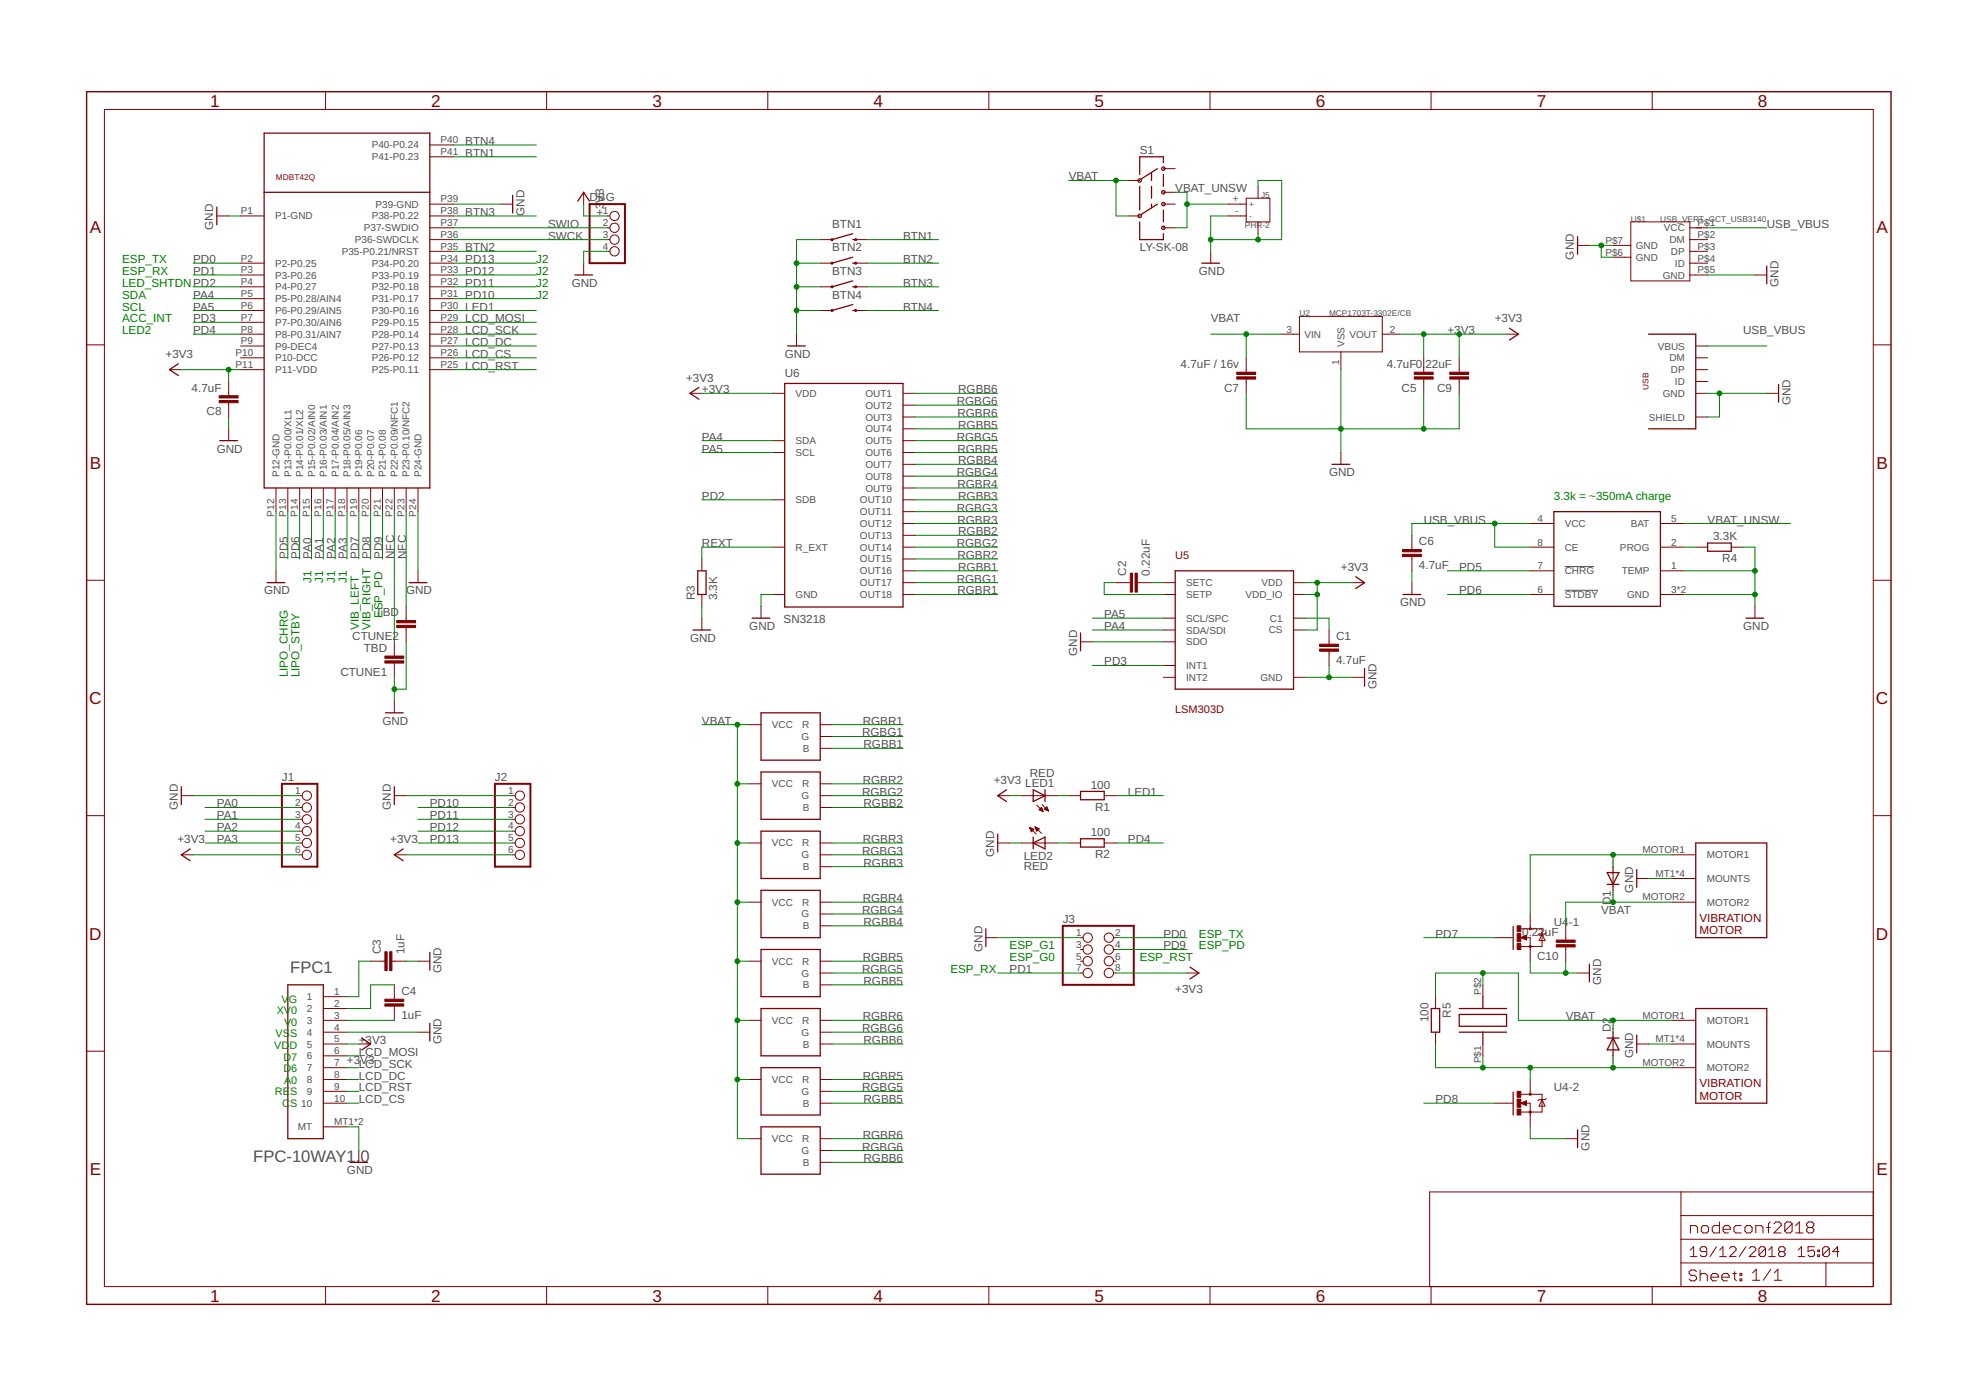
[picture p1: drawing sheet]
<svg xmlns="http://www.w3.org/2000/svg" width="297mm" height="210mm" viewBox="0 0 297 210" stroke-linecap="round" stroke-linejoin="round" font-family="sans-serif">
<path d="M235.1 85.1h4.4M235.1 88.7h5" fill="none" stroke="#505050" stroke-width=".15"/>
<g fill="none" stroke="#800000" stroke-width=".15">
<path d="M15.7 16.4h265.8v176.9h-265.8zM48.9 13.8v2.6M82.1 13.8v2.6M115.4 13.8v2.6M148.6 13.8v2.6M181.8 13.8v2.6M215 13.8v2.6M248.2 13.8v2.6M32.6 32.4h1.8M36.1 32.4h3.6M36.1 39.5h3.6M64.6 32.4h3.5"/>
<path d="M64.6 39.5h3.5M64.6 37.8h3.5M64.6 36h3.5M64.6 34.2h3.5M64.6 30.7h3.5M64.6 21.8h3.5M64.6 23.6h3.5M75.2 30.7h1.8M87.7 28.9v1.8M87.7 39.5v1.8M91.2 32.4h.4M91.2 37.8h.4"/>
<path d="M91.2 36h.4M91.2 34.2h.4M123.2 39.5h1.8M123.2 36h1.8M128.6 39.5h1.7M128.6 36h1.7M169.5 32.4h1.7M169.5 27.1h1.7M174.8 34.2h1.8M174.8 30.7h1.8M174.8 25.3h1.8M174.8 28.9h1.8"/>
<path d="M181.9 37.8v1.7M184.6 32.4h2.6M184.6 30.7h2.6M187.2 29.8h3.6v3.5h-3.6zM189 28v1.8M189 33.3v1.8M237 36.9h1.8M242.4 38.7h2.6M242.4 36.9h2.6M245 33.3h8.9v8.9h-8.9zM253.9 39.5h2.7M253.9 37.8h2.7"/>
<path d="M253.9 36h2.7M253.9 34.2h2.7M13 51.8h2.7M25.5 55.5h1.7M34.4 57.3v2.2M36.1 52h3.6M36.1 53.8h3.6M36.1 55.5h3.6M36.1 50.2h3.6M36.1 41.3h3.6M36.1 43.1h3.6M36.1 44.9h3.6"/>
<path d="M36.1 46.7h3.6M36.1 48.4h3.6M64.6 52h3.5M64.6 53.8h3.5M64.6 55.5h3.5M64.6 50.2h3.5M64.6 41.3h3.5M64.6 43.1h3.5M64.6 44.9h3.5M64.6 46.7h3.5M64.6 48.4h3.5M103.7 59.1h1.8"/>
<path d="M116.1 59.1h1.8M119.7 50.2v1.8M123.2 43.1h1.8M123.2 46.7h1.8M128.6 43.1h1.7M128.6 46.7h1.7M135.7 59.1h1.8M187.2 53.8v2.1M187.2 57v2.1M192.6 50.2h2.6M195.2 47.5h12.5v5.4h-12.5zM201.5 52.9v2.6"/>
<path d="M207.7 50.2h2.7M213.9 53.8v2.1M213.9 57v2.1M219.2 53.8v2.1M219.2 57v2.1M226.4 50.2h1.7M253.9 41.3h2.7M254.8 59.1h1.8M254.8 52h1.8M254.8 53.8h1.8M254.8 55.5h1.8M254.8 57.3h1.8"/>
<path d="M263.7 41.3h1.8M265.5 59.1h1.7M281.5 51.8h2.6M34.4 60.5v2.2M34.4 64.4v1.8M41.5 73.3v3.6M43.2 73.3v3.6M45 73.3v3.6M46.8 73.3v3.6M48.6 73.3v3.6M50.4 73.3v3.6M52.1 73.3v3.6"/>
<path d="M53.9 73.3v3.6M55.7 73.3v3.6M57.5 73.3v3.6M59.2 73.3v3.6M61 73.3v3.6M62.8 73.3v3.6M116.1 66.2h1.8M116.1 68h1.8M116.1 75.1h1.8M135.7 60.9h1.8M135.7 62.7h1.8M135.7 64.4h1.8"/>
<path d="M135.7 66.2h1.8M135.7 68h1.8M135.7 69.8h1.8M135.7 71.5h1.8M135.7 73.3h1.8M135.7 75.1h1.8M135.7 76.9h1.8M135.7 78.7h1.8M201.5 68v1.8M229.9 78.7h3.6M249.5 78.7h3.5M254.8 62.7h1.8"/>
<path d="M13 87.2h2.7M41.5 85.8v1.7M59.2 96.4v2.2M59.2 99.6v2.2M61 91.1v2.1M61 94.3v2.1M62.8 85.8v1.7M105.5 84v1.8M105.5 89.3v1.8M105.5 92.9v1.8M114.3 91.1v1.8M116.1 82.2h1.8"/>
<path d="M116.1 89.3h1.8M135.7 80.4h1.8M135.7 82.2h1.8M135.7 84h1.8M135.7 85.8h1.8M135.7 87.5h1.8M135.7 89.3h1.8M162.3 96.4h1.8M167.7 87.5h2.1M170.9 87.5h2.1M174.8 87.5h1.8M174.8 89.3h1.8"/>
<path d="M174.8 92.9h1.8M174.8 94.7h1.8M174.8 96.4h1.8M174.8 100h1.8M194.4 87.5h1.7M194.4 89.3h1.7M194.4 92.9h1.7M194.4 94.7h1.7M199.7 94.7v2.1M199.7 97.9v2.1M203.2 87.5h1.8M212.1 80.4v2.2"/>
<path d="M212.1 83.6v2.2M212.1 87.5v1.8M229.9 82.2h3.6M229.9 85.8h3.6M229.9 89.3h3.6M249.5 82.2h3.5M249.5 85.8h3.5M249.5 89.3h3.5M254.8 82.2h1.8M260.1 82.2h1.8M263.7 91.1v1.8M281.5 87.2h2.6"/>
<path d="M27.2 119.5h1.8M45 119.5h.4M59.2 119.5h1.8M59.2 105.3v1.8M77 119.5h.4M112.6 108.9h1.7M112.6 117.8h1.7M123.2 108.9h1.8M123.2 110.7h1.8M123.2 112.4h1.8M123.2 117.8h1.8M123.2 119.5h1.8"/>
<path d="M149.9 119.5h1.8M153.5 119.5h5.3M160.6 119.5h1.7M165.9 119.5h1.8M174.8 101.8h1.8M194.4 101.8h1.7M203.2 101.8h1.8M13 122.6h2.7M27.2 128.4h1.8M45 121.3h.4M45 126.7h.4M45 128.4h.4"/>
<path d="M45 124.9h.4M45 123.1h.4M59.2 128.4h1.8M77 121.3h.4M77 126.7h.4M77 128.4h.4M77 124.9h.4M77 123.1h.4M112.6 126.7h1.7M112.6 135.6h1.7M123.2 121.3h1.8M123.2 126.7h1.8"/>
<path d="M123.2 128.4h1.8M123.2 130.2h1.8M123.2 135.6h1.8M123.2 137.3h1.8M123.2 139.1h1.8M149.9 126.7h1.8M153.5 126.7h5.3M154.7 124.3l1 1M154.7 124.4h.1M154.7 124.3l.6 .3-.3 .4M154.7 124.3l.3 .7M154.7 124.4h.2"/>
<path d="M154.8 124.5h.3M154.8 124.6h.5M154.8 124.7h.5M154.9 124.7h.3M154.9 124.8h.2M154.9 124.9h.1M155 125h.1M155.5 124.2l1 1M155.5 124.2l.6 .3M155.5 124.2l.3 .7 .3-.4M155.5 124.3h.1M155.6 124.4h.2"/>
<path d="M155.6 124.4h.3M155.6 124.5h.5M155.6 124.6h.5M155.7 124.7h.3M155.7 124.7h.2M155.7 124.8h.1M155.8 121l.9 .9M156.1 121.7l.6 .2M156.1 121.7l.4-.4 .2 .6M156.1 121.7h.5M156.2 121.6h.4M156.3 121.8h.4"/>
<path d="M156.3 121.5h.3M156.4 121.4h.1M156.5 121.8h.2M156.6 120.9l.9 1M156.6 121.9h.1M156.9 121.6h.5M156.9 121.6l.6 .3M156.9 121.6l.4-.4 .2 .7M157 121.5h.4M157.1 121.4h.3M157.1 121.7h.4M157.1 121.4h.2"/>
<path d="M157.2 121.3h.1M157.3 121.8h.2M157.5 121.8h.1M160.6 126.7h1.7M165.9 126.7h1.8M228.5 139.6h3.2v2.6h-3.2M229.9 137.3v2.3M235.2 139.1v2.1M242.4 130.2v3.6M245.9 132h1.8M251.2 128.4h3.6M251.2 135.6h3.6"/>
<path d="M251.2 132h3.6M281.5 122.6h2.6M13 157.9h2.7M48.6 153.3h3.5M48.6 155.1h3.5M48.6 156.9h3.5M48.6 149.8h3.5M48.6 151.5h3.5M48.6 158.6h3.5M53.9 156.9h1.8M55.7 144.4h2.1M58.9 144.4h2.1"/>
<path d="M59.2 148v2.1M59.2 151.2v2.1M62.8 144.4h1.8M62.8 155.1h1.8M112.6 144.4h1.7M112.6 153.3h1.7M123.2 144.4h1.8M123.2 146.2h1.8M123.2 148h1.8M123.2 153.3h1.8M123.2 155.1h1.8M123.2 156.9h1.8"/>
<path d="M148.1 140.9h1.8M162.3 144.4h.5M162.3 146.2h.5M162.3 140.9h.5M162.3 142.7h.5M167.3 144.4h.4M167.3 146.2h.4M167.3 140.9h.4M167.3 142.7h.4M178.4 146.2h1.7M215.7 149.8v1.7M215.7 155.1v1.8"/>
<path d="M222.8 148v1.8M222.8 156.9v1.7M224.6 140.9h2.6M228.5 140.9l.9-.4v.7zM229.3 140.9h.6v3.5M231.7 140.3l.4 1h-.9zM232.3 140.2l-.2 .1h-.9l-.1 .2M235.2 142.3v2.1M237 146.2h1.8M242.4 155.1v3.5M245.9 156.9h1.8M251.2 153.3h3.6"/>
<path d="M251.2 156.9h3.6M281.5 157.9h2.6M48.6 160.4h3.5M48.6 162.2h3.5M48.6 164h3.5M48.6 165.8h3.5M48.6 169.3h3.5M53.9 172.9v1.7M112.6 162.2h1.7M112.6 171.1h1.7M123.2 162.2h1.8M123.2 164h1.8"/>
<path d="M123.2 165.8h1.8M123.2 171.1h1.8M123.2 172.9h1.8M123.2 174.6h1.8M224.6 165.8h2.6M228.5 165.8l.9-.4v.7zM228.5 164.4h3.2v2.7h-3.2M229.3 165.8h.6v3.5M229.9 162.2v2.2M231.7 165.2l.4 1h-.9zM232.3 165.1l-.2 .1h-.9l-.1 .2M235.2 171.1h1.8"/>
<path d="M251.2 160.4h3.6M252.6 179.1v14.2M281.5 179.1h-66.7v14.2M48.9 193.3v2.7M82.1 193.3v2.7M115.4 193.3v2.7M148.6 193.3v2.7M181.8 193.3v2.7M215 193.3v2.7M248.2 193.3v2.7M252.6 189.8h28.9M252.6 186.2h28.9"/>
<path d="M252.6 182.6h28.9M254 187.8l.5-.5v1.5M254 188.8h1M254 185.3v-1.2h.8l.3 .3v.9M254.9 191.1l-.3-.3h-.5l-.3 .3v.2l.3 .3h.5l.3 .3v.3l-.3 .2h-.5l-.3-.2M255.4 190.8v1.6M255.4 191.6l.3-.3h.5l.3 .3v.8M255.9 184.1h.5l.3 .3v.6l-.3 .3h-.5l-.3-.3v-.6zM256.4 188.1h-.7l-.3-.3v-.2l.3-.3h.5l.2 .3v1l-.2 .2h-.5l-.3-.2M257.1 191.9h1.1v-.3l-.3-.3h-.6l-.2 .3v.6l.2 .2h.6M257.9 187.3l-1 1.5M258.3 183.6v1.7h-.8l-.2-.3v-.6l.2-.3h.8"/>
<path d="M258.4 187.8l.5-.5v1.5M258.4 188.8h1M258.7 191.9h1.1v-.3l-.3-.3h-.5l-.3 .3v.6l.3 .2h.5M258.9 184.7h1.1v-.3l-.3-.3h-.5l-.3 .3v.6l.3 .3h.5M259.9 187.6l.2-.3h.5l.2 .3v.2l-.9 1h.9M260.3 191.3h.6M260.6 191.1v1.1l.3 .2M261.4 191.3h.3v.3h-.3zM261.4 192.2h.3v.2h-.3zM261.6 184.1h-.8l-.3 .3v.6l.3 .3h.8M262.3 187.3l-1 1.5M262.4 184.1h.6l.2 .3v.6l-.2 .3h-.6l-.2-.3v-.6z"/>
<path d="M262.8 187.6l.3-.3h.4l.3 .3v.2l-1 1h1M263.3 191.3l.6-.6v1.7M263.3 192.4h1.1M263.8 185.3v-1.2h.8l.3 .3v.9M265.3 187.6v1l-.3 .2h-.5l-.2-.2M265.3 187.6l-.3-.3h-.5l-.2 .3v1M265.3 187.6l-1 1M265.4 184.4h.6M265.7 188.8h1M265.7 187.8l.5-.5v1.5M266 183.6l-.3 .3v1.4M266 190.7l-1.1 1.7"/>
<path d="M266.5 183.9l.3-.3h.5l.3 .3v.2l-1.1 1.2h1.1M266.6 192.4h1.1M266.6 191.3l.5-.6v1.7M267.5 188.1l-.3 .2v.3l.3 .2h.5l.2-.2v-.3l-.2-.2M267.5 188.1l-.3-.3v-.2l.3-.3h.5l.2 .3v.2l-.2 .3M267.5 188.1h.5M269.3 183.9v1.1l-.3 .3h-.6l-.2-.3M269.3 183.9l-.3-.3h-.6l-.2 .3v1.1M269.3 183.9l-1.1 1.1M269.8 185.3h1.1M269.8 184.1l.5-.5v1.7M270.2 188.8h1"/>
<path d="M270.2 187.8l.5-.5v1.5M271.7 184.4l-.3 .3v.3l.3 .3h.5l.3-.3v-.3l-.3-.3M271.7 184.4h.5M271.7 184.4l-.3-.3v-.2l.3-.3h.5l.3 .3v.2l-.3 .3M272.6 187.3h-.9v.8l.4-.3h.3l.2 .3v.5l-.2 .2h-.5l-.2-.2M273.1 188.6h.3v.2h-.3zM273.1 187.8h.3v.3h-.3zM274.3 189.8v3.5M274.8 187.6l-.2-.3h-.5l-.2 .3v1M274.8 187.6v1l-.2 .2h-.5l-.2-.2M274.8 187.6l-.9 1M276.3 188.1h-1l.8-.8v1.5"/>
<circle cx="92.3" cy="32.4" r=".7"/>
<circle cx="92.3" cy="34.2" r=".7"/>
<circle cx="92.3" cy="36" r=".7"/>
<circle cx="92.3" cy="37.8" r=".7"/>
<circle cx="46.1" cy="119.5" r=".7"/>
<circle cx="78.1" cy="119.5" r=".7"/>
<circle cx="46.1" cy="128.4" r=".7"/>
<circle cx="46.1" cy="124.9" r=".7"/>
<circle cx="46.1" cy="123.1" r=".7"/>
<circle cx="46.1" cy="126.7" r=".7"/>
<circle cx="46.1" cy="121.3" r=".7"/>
<circle cx="78.1" cy="121.3" r=".7"/>
<circle cx="78.1" cy="126.7" r=".7"/>
<circle cx="78.1" cy="128.4" r=".7"/>
<circle cx="78.1" cy="123.1" r=".7"/>
<circle cx="78.1" cy="124.9" r=".7"/>
<circle cx="163.4" cy="142.7" r=".7"/>
<circle cx="163.4" cy="140.9" r=".7"/>
<circle cx="163.4" cy="144.4" r=".7"/>
<circle cx="163.4" cy="146.2" r=".7"/>
<circle cx="166.6" cy="142.7" r=".7"/>
<circle cx="166.6" cy="144.4" r=".7"/>
<circle cx="166.6" cy="146.2" r=".7"/>
<circle cx="166.6" cy="140.9" r=".7"/>
</g>
<path d="M13 13.8h271.1v182.2h-271.1z" fill="none" stroke="#800000" stroke-width=".21"/>
<g fill="none" stroke="#800000" stroke-width=".19">
<path d="M32.6 31.1v2.7M39.7 20h24.9v53.3h-24.9zM39.7 28.9h24.9M77 29.3v2.7M86.8 30.2l.9-1.3 .9 1.3M128.1 39.5h.5M128.1 38.7l-3.1 .8M128.1 36h.5M128.1 35.1l-3.1 .9M171.2 33.3v2.7h3.6v-.9M171.2 28v3.6M173 26v1.1"/>
<path d="M173 28v1.8M173 30.7v.5M173.9 25.3l-2.5 1.6M173.9 30.7l-2.5 1.6M174.8 24.4v-.8h-3.6v2.6M174.8 26.2v1.8M174.8 31.6v1.7M180.6 39.5h2.6M237 35.6v2.6M265.5 40v2.7M26.8 54.7l-1.3 .8 1.3 .9M86.4 41.3h2.6"/>
<path d="M105 58.2l-1.3 .9 1.3 .9M117.9 57.6h17.8v33.6h-17.8zM118.3 52h2.7M128.1 43.1h.5M128.1 42.2l-3.1 .9M128.1 46.7h.5M128.1 45.8l-3.1 .9M226.8 49.3l1.3 .9-1.3 .9M247.7 50.2h7.1v14.2h-7.1M267.2 57.8v2.6M33 66.2h2.7M200.1 69.8h2.7"/>
<path d="M233.5 76.9h16v14.2h-16zM40.1 87.5h2.7M61.5 87.5h2.6M104.1 94.7h2.7M104.8 85.8h1.3v3.5h-1.3zM113 92.9h2.7M162.3 95.1v2.7M176.6 85.8h17.8v17.7h-17.8zM203.7 86.7l1.3 .8-1.3 .9M210.8 89.3h2.7M256.6 81.6h3.5v1.2h-3.5zM262.3 92.9h2.7"/>
<path d="M27.2 118.2v2.7M57.9 107.1h2.7M59.2 118.2v2.7M114.3 107.1h8.9v7.1h-8.9zM114.3 116h8.9v7.1h-8.9zM151.2 118.7l-1.3 .8 1.3 .9M155.2 118.7l1.8 .8-1.8 .9zM157 118.7v1.7M162.3 118.9h3.6v1.3h-3.6zM205 100.4v2.7M28.6 127.6l-1.4 .8 1.4 .9M60.6 127.6l-1.4 .8 1.4 .9"/>
<path d="M114.3 124.9h8.9v7.1h-8.9zM114.3 133.8h8.9v7.1h-8.9zM148.1 139.6v2.6M149.9 125.3v2.7M155.2 126.7l1.8-.9v1.8zM155.2 125.8v1.8M162.3 126h3.6v1.3h-3.6zM227.4 139.2v3.5M241.5 131.1h1.7l-.8 1.8zM241.5 132.9h1.7M245.9 130.7v2.6M254.8 126.7h10.7v14.2h-10.7z"/>
<path d="M43.2 148h5.4v23.1h-5.4zM54.4 156l1.3 .9-1.3 .9M64.6 143.1v2.7M64.6 153.8v2.6M114.3 142.7h8.9v7.1h-8.9zM114.3 151.5h8.9v7.1h-8.9zM178.8 145.3l1.3 .9-1.3 .9M215.1 151.5h1.2v3.6h-1.2zM219.2 151.5h7.2M219.2 155.1h7.2M219.2 152.4h7.2v1.8h-7.2zM222.8 149.8v1.7"/>
<path d="M222.8 155.1v1.8M238.8 144.9v2.6M241.5 156h1.7M242.4 156l.8 1.8h-1.7zM245.9 155.5v2.7M254.8 151.5h10.7v14.3h-10.7zM52.6 174.6h2.6M114.3 160.4h8.9v7.1h-8.9zM114.3 169.3h8.9v7.1h-8.9zM227.4 164.1v3.4M237 169.8v2.6"/>
<circle cx="171.2" cy="32.4" r=".25"/>
<circle cx="171.2" cy="27.1" r=".25"/>
<circle cx="174.8" cy="28.9" r=".25"/>
<circle cx="174.8" cy="34.2" r=".25"/>
<circle cx="174.8" cy="30.7" r=".25"/>
<circle cx="174.8" cy="25.3" r=".25"/>
</g>
<g fill="#800000" stroke="#800000" stroke-width=".15">
<path d="M58.5 143h.4v2.8h-.4z"/>
<path d="M57.8 143h.4v2.8h-.4z"/>
<path d="M57.8 150.8h2.9v.4h-2.9z"/>
<path d="M57.8 150.1h2.9v.4h-2.9z"/>
<path d="M212.5 55.9h2.8v.4h-2.8z"/>
<path d="M212.5 56.6h2.8v.4h-2.8z"/>
<path d="M185.8 55.9h2.9v.4h-2.9z"/>
<path d="M185.8 56.6h2.9v.4h-2.9z"/>
<path d="M32.9 59.5h2.9v.3h-2.9z"/>
<path d="M32.9 60.2h2.9v.3h-2.9z"/>
<path d="M57.8 98.6h2.9v.3h-2.9z"/>
<path d="M57.8 99.3h2.9v.3h-2.9z"/>
<path d="M59.6 93.2h2.8v.4h-2.8z"/>
<path d="M59.6 94h2.8v.3h-2.8z"/>
<path d="M198.3 97.5h2.8v.4h-2.8z"/>
<path d="M198.3 96.8h2.8v.3h-2.8z"/>
<path d="M170.5 86.1h.4v2.9h-.4z"/>
<path d="M169.8 86.1h.4v2.9h-.4z"/>
<path d="M227.9 141.8h.6v.9h-.6z"/>
<path d="M227.9 139.1h.6v.9h-.6z"/>
<path d="M227.9 140.3h.6v1.2h-.6z"/>
<path d="M227.9 166.6h.6v.9h-.6z"/>
<path d="M227.9 164h.6v.9h-.6z"/>
<path d="M227.9 165.1h.6v1.3h-.6z"/>
<path d="M210.7 83.3h2.9v.3h-2.9z"/>
<path d="M210.7 82.6h2.9v.3h-2.9z"/>
<path d="M217.8 55.9h2.9v.4h-2.9z"/>
<path d="M217.8 56.6h2.9v.4h-2.9z"/>
<path d="M233.8 141.2h2.9v.4h-2.9z"/>
<path d="M233.8 141.9h2.9v.4h-2.9z"/>
</g>
<g fill="none" stroke="#800000" stroke-width=".3">
<path d="M88.6 30.7h5.3v8.8h-5.3zM42.4 117.8h5.3v12.4h-5.3zM74.4 117.8h5.3v12.4h-5.3zM159.7 139.1h10.6v8.9h-10.6z"/>
<circle cx="125" cy="36" r=".08"/>
<circle cx="125" cy="39.5" r=".08"/>
<circle cx="128.6" cy="39.5" r=".08"/>
<circle cx="128.6" cy="36" r=".08"/>
<circle cx="125" cy="46.7" r=".08"/>
<circle cx="125" cy="43.1" r=".08"/>
<circle cx="128.6" cy="46.7" r=".08"/>
<circle cx="128.6" cy="43.1" r=".08"/>
<circle cx="229.9" cy="139.6" r=".08"/>
<circle cx="229.9" cy="142.2" r=".08"/>
<circle cx="229.9" cy="167.1" r=".08"/>
<circle cx="229.9" cy="164.4" r=".08"/>
</g>
<path d="M229.3 140.7l-.6 .2 .6 .2v-.2h-.2M229.3 165.6l-.6 .2 .6 .1v-.1h-.2" fill="none" stroke="#800000" stroke-width=".23"/>
<g fill="none" stroke="#008000" stroke-width=".15">
<path d="M29 39.5h7.1M34.4 32.4h1.7M68.1 32.4h12.5M68.1 36h23.1M68.1 37.8h12.5M68.1 30.7h7.1M68.1 39.5h12.5M68.1 34.2h23.1M68.1 21.8h12.5M68.1 23.6h12.5M87.7 30.7v1.7h3.5M91.2 37.8h-3.5v1.7"/>
<path d="M119.7 39.5h3.5M123.2 36h-3.5v14.2M130.3 36h10.7M130.3 39.5h10.7M160.6 27.1h8.9M167.7 27.1v5.3h1.8M176.6 28.9h1.8v5.3h-1.8M178.4 30.7h6.2M184.6 32.4h-2.7v5.4M189 28v-.9h3.6v8.9h-10.7M189 35.1v.9M238.8 36.9h3.6"/>
<path d="M240.6 36.9v1.8h1.8M256.6 34.2h8.9M27.2 55.5h8.9M29 48.4h7.1M29 43.1h7.1M29 46.7h7.1M29 41.3h7.1M29 50.2h7.1M29 44.9h7.1M34.4 55.5v1.8M68.1 48.4h12.5M68.1 43.1h12.5"/>
<path d="M68.1 46.7h12.5M68.1 41.3h12.5M68.1 52h12.5M68.1 53.8h12.5M68.1 50.2h12.5M68.1 55.5h12.5M68.1 44.9h12.5M105.5 59.1h10.6M119.7 43.1h3.5M119.7 46.7h3.5M130.3 43.1h10.7M130.3 46.7h10.7"/>
<path d="M137.5 59.1h12.4M181.9 50.2h10.7M187.2 50.2v3.6M187.2 59.1v5.3h32v-5.3M201.5 55.5v12.5M210.4 50.2h16M213.9 50.2v3.6M213.9 59.1v5.3M219.2 50.2v3.6M256.6 59.1h8.9M256.6 41.3h7.1M256.6 52h8.9"/>
<path d="M258.3 59.1v3.6h-1.7M34.4 62.7v1.7M41.5 76.9v8.9M43.2 76.9v7.1M45 76.9v7.1M46.8 76.9v7.1M48.6 76.9v7.1M50.4 76.9v7.1M52.1 76.9v7.1M53.9 76.9v7.1M55.7 76.9v7.1M57.5 76.9v7.1"/>
<path d="M59.2 76.9v19.5M61 76.9v14.2M62.8 76.9v8.9M105.5 75.1h10.6M105.5 68h10.6M105.5 66.2h10.6M137.5 78.7h12.4M137.5 75.1h12.4M137.5 76.9h12.4M137.5 62.7h12.4M137.5 64.4h12.4M137.5 73.3h12.4"/>
<path d="M137.5 71.5h12.4M137.5 69.8h12.4M137.5 68h12.4M137.5 66.2h12.4M137.5 60.9h12.4M224.6 78.7v3.5h5.3M229.9 78.7h-17.8v1.7M253 78.7h16M61 96.4v7.1h-1.8M105.5 91.1v1.8M116.1 89.3h-1.8v1.8M116.1 82.2h-10.6v1.8"/>
<path d="M137.5 89.3h12.4M137.5 85.8h12.4M137.5 87.5h12.4M137.5 84h12.4M137.5 80.4h12.4M137.5 82.2h12.4M164.1 96.4h10.7M164.1 94.7h10.7M164.1 92.9h10.7M164.1 100h10.7M167.7 87.5h-1.8v1.8h8.9M173 87.5h1.8"/>
<path d="M196.1 89.3h1.8M196.1 87.5h7.1M196.1 92.9h3.6v1.8M197.9 87.5v7.2h-1.8M199.7 100v1.8M212.1 85.8v1.7M217.5 89.3h12.4M217.5 85.8h12.4M253 89.3h10.7M253 85.8h10.7M253 82.2h1.8M261.9 82.2h1.8v8.9"/>
<path d="M29 119.5h16M59.2 101.8v3.5M61 119.5h16M105.5 108.9h7.1M110.8 117.8h1.8M110.8 108.9v62.2h1.8M125 108.9h10.7M125 112.4h10.7M125 110.7h10.7M125 117.8h10.7M125 119.5h10.7M151.7 119.5h1.8"/>
<path d="M158.8 119.5h1.8M167.7 119.5h7.1M196.1 101.8h7.1M29 128.4h16M30.8 121.3h14.2M30.8 126.7h14.2M30.8 123.1h14.2M30.8 124.9h14.2M61 128.4h16M62.8 121.3h14.2M62.8 126.7h14.2M62.8 123.1h14.2"/>
<path d="M62.8 124.9h14.2M110.8 126.7h1.8M110.8 135.6h1.8M125 121.3h10.7M125 126.7h10.7M125 130.2h10.7M125 128.4h10.7M125 135.6h10.7M125 137.3h10.7M125 139.1h10.7M151.7 126.7h1.8M158.8 126.7h1.8"/>
<path d="M167.7 126.7h7.1M242.4 128.4v1.8M242.4 133.8v1.8M247.7 132h3.5M251.2 128.4h-21.3v8.9M251.2 135.6h-16v3.5M52.1 158.6h1.8M52.1 155.1h10.7M52.1 156.9h1.8M52.1 153.3h7.1M55.7 144.4h-1.8v5.4h-1.8M59.2 148h-3.5v3.5h-3.6"/>
<path d="M61 144.4h1.8M110.8 144.4h1.8M110.8 153.3h1.8M125 144.4h10.7M125 155.1h10.7M125 146.2h10.7M125 156.9h10.7M125 148h10.7M125 153.3h10.7M149.9 146.2h12.4M149.9 140.9h12.4M167.7 146.2h10.7"/>
<path d="M167.7 140.9h10.7M167.7 142.7h10.7M213.9 140.9h10.7M215.7 149.8v-3.6h12.4v7.1h23.1M215.7 156.9v3.5h35.5M222.8 146.2v1.8M222.8 158.6v1.8M229.9 144.4v1.8h7.1M235.2 144.4v1.8M242.4 153.3v1.8M242.4 158.6v1.8M247.7 156.9h3.5"/>
<path d="M52.1 169.3h1.8v3.6M52.1 162.2h1.8M52.1 164h1.8M52.1 165.8h1.8M52.1 160.4h1.8M110.8 162.2h1.8M125 171.1h10.7M125 162.2h10.7M125 164h10.7M125 165.8h10.7M125 172.9h10.7M125 174.6h10.7"/>
<path d="M213.9 165.8h10.7M229.9 160.4v1.8M229.9 169.3v1.8h5.3"/>
</g>
<g fill="#008000" stroke="#008000" stroke-width=".15">
<circle cx="258.3" cy="59.1" r=".36"/>
<circle cx="201.5" cy="64.4" r=".36"/>
<circle cx="213.9" cy="64.4" r=".36"/>
<circle cx="181.9" cy="36" r=".36"/>
<circle cx="189" cy="36" r=".36"/>
<circle cx="59.2" cy="103.5" r=".36"/>
<circle cx="119.7" cy="39.5" r=".36"/>
<circle cx="119.7" cy="43.1" r=".36"/>
<circle cx="119.7" cy="46.7" r=".36"/>
<circle cx="199.7" cy="101.8" r=".36"/>
<circle cx="235.2" cy="146.2" r=".36"/>
<circle cx="263.7" cy="89.3" r=".36"/>
<circle cx="263.7" cy="85.8" r=".36"/>
<circle cx="240.6" cy="36.9" r=".36"/>
<circle cx="224.6" cy="78.7" r=".36"/>
<circle cx="187.2" cy="50.2" r=".36"/>
<circle cx="110.8" cy="144.4" r=".36"/>
<circle cx="110.8" cy="117.8" r=".36"/>
<circle cx="110.8" cy="108.9" r=".36"/>
<circle cx="110.8" cy="135.6" r=".36"/>
<circle cx="110.8" cy="126.7" r=".36"/>
<circle cx="110.8" cy="162.2" r=".36"/>
<circle cx="110.8" cy="153.3" r=".36"/>
<circle cx="242.4" cy="135.6" r=".36"/>
<circle cx="242.4" cy="153.3" r=".36"/>
<circle cx="222.8" cy="146.2" r=".36"/>
<circle cx="167.7" cy="27.1" r=".36"/>
<circle cx="213.9" cy="50.2" r=".36"/>
<circle cx="219.2" cy="50.2" r=".36"/>
<circle cx="197.9" cy="87.5" r=".36"/>
<circle cx="197.9" cy="89.3" r=".36"/>
<circle cx="34.4" cy="55.5" r=".36"/>
<circle cx="242.4" cy="160.4" r=".36"/>
<circle cx="229.9" cy="160.4" r=".36"/>
<circle cx="222.8" cy="160.4" r=".36"/>
<circle cx="242.4" cy="128.4" r=".36"/>
<circle cx="178.4" cy="30.7" r=".36"/>
</g>
<g font-size="2.6" fill="#800000">
<text x="31.6" y="16">1</text>
<text x="64.8" y="16">2</text>
<text x="98" y="16">3</text>
<text x="131.2" y="16">4</text>
<text x="164.5" y="16">5</text>
<text x="197.7" y="16">6</text>
<text x="230.9" y="16">7</text>
<text x="264.1" y="16">8</text>
<text x="13.5" y="35">A</text>
<text x="281.9" y="35">A</text>
<text x="13.5" y="70.4">B</text>
<text x="281.9" y="70.4">B</text>
<text x="13.4" y="105.8">C</text>
<text x="281.9" y="105.8">C</text>
<text x="13.4" y="141.2">D</text>
<text x="281.9" y="141.2">D</text>
<text x="13.5" y="176.5">E</text>
<text x="281.9" y="176.5">E</text>
<text x="31.6" y="195.6">1</text>
<text x="64.8" y="195.6">2</text>
<text x="98" y="195.6">3</text>
<text x="131.2" y="195.6">4</text>
<text x="164.5" y="195.6">5</text>
<text x="197.7" y="195.6">6</text>
<text x="230.9" y="195.6">7</text>
<text x="264.1" y="195.6">8</text>
</g>
<g font-size="2.5" fill="#505050">
<text x="43.6" y="146.2">FPC1</text>
<text x="38.1" y="174.7">FPC-10WAY1.0</text>
</g>
<g font-size="1.8" fill="#505050">
<text x="69.9" y="21.8">BTN4</text>
<text x="69.9" y="23.6">BTN1</text>
<text x="171.2" y="23.2">S1</text>
<text x="160.6" y="27.1">VBAT</text>
<text x="176.6" y="28.9">VBAT_UNSW</text>
<text x="32" y="34.6" transform="rotate(-90 32 34.6)">GND</text>
<text x="69.9" y="32.4">BTN3</text>
<text x="78.8" y="32.4" transform="rotate(-90 78.8 32.4)">GND</text>
<text x="82.4" y="34.2">SWIO</text>
<text x="82.4" y="36">SWCK</text>
<text x="88.6" y="30.2">DBG</text>
<text x="90.7" y="32.4" transform="rotate(-90 90.7 32.4)">+3</text>
<text x="90.7" y="30.4" transform="rotate(-90 90.7 30.4)">V3</text>
<text x="125" y="34.2">BTN1</text>
<text x="135.7" y="36">BTN1</text>
<text x="265.5" y="34.2">USB_VBUS</text>
<text x="29" y="39.5">PD0</text>
<text x="29" y="41.3">PD1</text>
<text x="69.9" y="41.3">PD12</text>
<text x="69.9" y="39.5">PD13</text>
<text x="69.9" y="37.8">BTN2</text>
<text x="125" y="37.8">BTN2</text>
<text x="125" y="41.3">BTN3</text>
<text x="135.7" y="39.5">BTN2</text>
<text x="171.2" y="37.8">LY-SK-08</text>
<text x="180.1" y="41.3">GND</text>
<text x="236.5" y="39" transform="rotate(-90 236.5 39)">GND</text>
<text x="29" y="44.9">PA4</text>
<text x="29" y="46.7">PA5</text>
<text x="69.9" y="44.9">PD10</text>
<text x="69.9" y="43.1">PD11</text>
<text x="69.9" y="46.7">LED1</text>
<text x="85.9" y="43.1">GND</text>
<text x="125" y="44.9">BTN4</text>
<text x="135.7" y="46.7">BTN4</text>
<text x="135.7" y="43.1">BTN3</text>
<text x="267.2" y="43.1" transform="rotate(-90 267.2 43.1)">GND</text>
<text x="24.9" y="53.8">+3V3</text>
<text x="29" y="48.4">PD3</text>
<text x="29" y="50.2">PD4</text>
<text x="69.9" y="48.4">LCD_MOSI</text>
<text x="69.9" y="52">LCD_DC</text>
<text x="69.9" y="53.8">LCD_CS</text>
<text x="69.9" y="50.2">LCD_SCK</text>
<text x="117.9" y="53.8">GND</text>
<text x="181.9" y="48.4">VBAT</text>
<text x="217.5" y="50.2">+3</text>
<text x="219.5" y="50.2">V3</text>
<text x="224.6" y="48.4">+3V3</text>
<text x="261.9" y="50.2">USB_VBUS</text>
<text x="28.8" y="58.8">4.7uF</text>
<text x="69.9" y="55.5">LCD_RST</text>
<text x="103.1" y="57.3">+3V3</text>
<text x="105.5" y="59.1">+3V3</text>
<text x="117.9" y="56.6">U6</text>
<text x="144" y="59.1">RGBB6</text>
<text x="177.4" y="55.3">4.7uF / 16v</text>
<text x="183.9" y="58.8">C7</text>
<text x="208.4" y="55.3">4.7uF0.22uF</text>
<text x="210.6" y="58.8">C5</text>
<text x="215.9" y="58.8">C9</text>
<text x="31" y="62.4">C8</text>
<text x="143.7" y="60.9">RGBG6</text>
<text x="143.9" y="62.7">RGBR6</text>
<text x="144" y="64.4">RGBB5</text>
<text x="269" y="60.9" transform="rotate(-90 269 60.9)">GND</text>
<text x="32.6" y="68">GND</text>
<text x="105.5" y="66.2">PA4</text>
<text x="105.5" y="68">PA5</text>
<text x="143.7" y="71.5">RGBG4</text>
<text x="143.7" y="66.2">RGBG5</text>
<text x="143.9" y="68">RGBR5</text>
<text x="144" y="69.8">RGBB4</text>
<text x="199.7" y="71.5">GND</text>
<text x="105.5" y="75.1">PD2</text>
<text x="143.7" y="76.9">RGBG3</text>
<text x="143.9" y="73.3">RGBR4</text>
<text x="144" y="75.1">RGBB3</text>
<text x="43.2" y="84" transform="rotate(-90 43.2 84)">PD5</text>
<text x="45" y="84" transform="rotate(-90 45 84)">PD6</text>
<text x="46.8" y="84" transform="rotate(-90 46.8 84)">PA0</text>
<text x="48.6" y="84" transform="rotate(-90 48.6 84)">PA1</text>
<text x="50.4" y="84" transform="rotate(-90 50.4 84)">PA2</text>
<text x="52.1" y="84" transform="rotate(-90 52.1 84)">PA3</text>
<text x="53.9" y="84" transform="rotate(-90 53.9 84)">PD7</text>
<text x="55.7" y="84" transform="rotate(-90 55.7 84)">PD8</text>
<text x="57.5" y="84" transform="rotate(-90 57.5 84)">PD9</text>
<text x="59.2" y="84" transform="rotate(-90 59.2 84)">NFC</text>
<text x="61" y="84" transform="rotate(-90 61 84)">NFC</text>
<text x="105.5" y="82.2">REXT</text>
<text x="143.7" y="82.2">RGBG2</text>
<text x="143.9" y="84">RGBR2</text>
<text x="143.9" y="78.7">RGBR3</text>
<text x="144" y="80.4">RGBB2</text>
<text x="213.2" y="81.9">C6</text>
<text x="213.9" y="78.7">USB_VBUS</text>
<text x="256.6" y="78.7">VBAT_UNSW</text>
<text x="257.4" y="81.2">3.3K</text>
<text x="39.7" y="89.3">GND</text>
<text x="61" y="89.3">GND</text>
<text x="143.7" y="87.5">RGBG1</text>
<text x="143.9" y="89.3">RGBR1</text>
<text x="144" y="85.8">RGBB1</text>
<text x="169.2" y="86.5" transform="rotate(-90 169.2 86.5)">C2</text>
<text x="172.7" y="86.5" transform="rotate(-90 172.7 86.5)">0.22uF</text>
<text x="201.5" y="85.8">+3V3</text>
<text x="213.2" y="85.5">4.7uF</text>
<text x="219.2" y="85.8">PD5</text>
<text x="219.2" y="89.3">PD6</text>
<text x="258.8" y="84.5">R4</text>
<text x="56.4" y="92.6">TBD</text>
<text x="104.4" y="90.2" transform="rotate(-90 104.4 90.2)">R3</text>
<text x="107.8" y="90.2" transform="rotate(-90 107.8 90.2)">3.3K</text>
<text x="112.6" y="94.7">GND</text>
<text x="117.7" y="93.6">SN3218</text>
<text x="165.9" y="94.7">PA4</text>
<text x="165.9" y="92.9">PA5</text>
<text x="210.3" y="91.1">GND</text>
<text x="261.9" y="94.7">GND</text>
<text x="51.1" y="101.5">CTUNE1</text>
<text x="52.9" y="96.2">CTUNE2</text>
<text x="54.7" y="97.9">TBD</text>
<text x="103.7" y="96.4">GND</text>
<text x="161.8" y="98.6" transform="rotate(-90 161.8 98.6)">GND</text>
<text x="165.9" y="100">PD3</text>
<text x="200.7" y="99.7">4.7uF</text>
<text x="200.7" y="96.2">C1</text>
<text x="206.8" y="103.5" transform="rotate(-90 206.8 103.5)">GND</text>
<text x="57.5" y="108.9">GND</text>
<text x="105.5" y="108.9">VBAT</text>
<text x="129.5" y="110.7">RGBG1</text>
<text x="129.6" y="108.9">RGBR1</text>
<text x="129.7" y="112.4">RGBB1</text>
<text x="42.4" y="117.3">J1</text>
<text x="74.4" y="117.3">J2</text>
<text x="129.5" y="119.5">RGBG2</text>
<text x="129.6" y="117.8">RGBR2</text>
<text x="149.3" y="117.8">+3V3</text>
<text x="154" y="118.3">LED1</text>
<text x="154.7" y="116.8">RED</text>
<text x="163.9" y="118.5">100</text>
<text x="169.5" y="119.5">LED1</text>
<text x="26.7" y="121.7" transform="rotate(-90 26.7 121.7)">GND</text>
<text x="32.6" y="121.3">PA0</text>
<text x="32.6" y="123.1">PA1</text>
<text x="32.6" y="124.9">PA2</text>
<text x="58.7" y="121.7" transform="rotate(-90 58.7 121.7)">GND</text>
<text x="64.6" y="121.3">PD10</text>
<text x="64.6" y="123.1">PD11</text>
<text x="64.6" y="124.9">PD12</text>
<text x="129.7" y="121.3">RGBB2</text>
<text x="163.9" y="125.6">100</text>
<text x="164.6" y="121.8">R1</text>
<text x="26.6" y="126.7">+3V3</text>
<text x="32.6" y="126.7">PA3</text>
<text x="58.6" y="126.7">+3V3</text>
<text x="64.6" y="126.7">PD13</text>
<text x="129.5" y="128.4">RGBG3</text>
<text x="129.6" y="126.7">RGBR3</text>
<text x="129.7" y="130.2">RGBB3</text>
<text x="149.4" y="128.8" transform="rotate(-90 149.4 128.8)">GND</text>
<text x="153.8" y="130.7">RED</text>
<text x="153.8" y="129.1">LED2</text>
<text x="164.6" y="129">R2</text>
<text x="169.5" y="126.7">PD4</text>
<text x="129.5" y="137.3">RGBG4</text>
<text x="129.6" y="135.5">RGBR4</text>
<text x="240.6" y="137.3">VBAT</text>
<text x="242" y="136" transform="rotate(-90 242 136)">D1</text>
<text x="245.4" y="134.1" transform="rotate(-90 245.4 134.1)">GND</text>
<text x="57.2" y="143.4" transform="rotate(-90 57.2 143.4)">C3</text>
<text x="60.8" y="143.4" transform="rotate(-90 60.8 143.4)">1uF</text>
<text x="129.7" y="139.1">RGBB4</text>
<text x="147.6" y="143" transform="rotate(-90 147.6 143)">GND</text>
<text x="159.7" y="138.7">J3</text>
<text x="174.8" y="140.9">PD0</text>
<text x="174.8" y="142.7">PD9</text>
<text x="215.7" y="140.9">PD7</text>
<text x="228.7" y="140.6">0.22uF</text>
<text x="233.5" y="139.1">U4</text>
<text x="235.7" y="139.1">-1</text>
<text x="60.3" y="149.5">C4</text>
<text x="66.4" y="146.2" transform="rotate(-90 66.4 146.2)">GND</text>
<text x="129.5" y="146.2">RGBG5</text>
<text x="129.6" y="144.4">RGBR5</text>
<text x="129.7" y="148">RGBB5</text>
<text x="151.7" y="146.2">PD1</text>
<text x="176.6" y="149.2">+3V3</text>
<text x="231" y="144.2">C10</text>
<text x="240.6" y="148" transform="rotate(-90 240.6 148)">GND</text>
<text x="60.3" y="153.1">1uF</text>
<text x="129.5" y="155.1">RGBG6</text>
<text x="129.6" y="153.3">RGBR6</text>
<text x="214.6" y="153.6" transform="rotate(-90 214.6 153.6)">100</text>
<text x="218" y="152.9" transform="rotate(-90 218 152.9)">R5</text>
<text x="235.2" y="153.3">VBAT</text>
<text x="242" y="155.1" transform="rotate(-90 242 155.1)">D2</text>
<text x="52.1" y="159.9">+3V3</text>
<text x="53.9" y="158.7">LCD_MOSI</text>
<text x="53.9" y="156.9">+3V3</text>
<text x="53.9" y="160.4">LCD_SCK</text>
<text x="66.4" y="156.9" transform="rotate(-90 66.4 156.9)">GND</text>
<text x="129.7" y="156.9">RGBB6</text>
<text x="245.4" y="159" transform="rotate(-90 245.4 159)">GND</text>
<text x="53.9" y="162.2">LCD_DC</text>
<text x="53.9" y="165.8">LCD_CS</text>
<text x="53.9" y="164">LCD_RST</text>
<text x="129.5" y="164">RGBG5</text>
<text x="129.6" y="162.2">RGBR5</text>
<text x="129.7" y="165.8">RGBB5</text>
<text x="215.7" y="165.8">PD8</text>
<text x="233.5" y="164">U4-2</text>
<text x="129.5" y="172.9">RGBG6</text>
<text x="129.6" y="171.1">RGBR6</text>
<text x="238.8" y="172.9" transform="rotate(-90 238.8 172.9)">GND</text>
<text x="52.1" y="176.4">GND</text>
<text x="129.7" y="174.7">RGBB6</text>
</g>
<g font-size="1.8" fill="#008000">
<text x="18.4" y="39.5">ESP_TX</text>
<text x="18.4" y="41.3">ESP_RX</text>
<text x="80.6" y="41.3">J2</text>
<text x="80.6" y="39.5">J2</text>
<text x="18.4" y="44.9">SDA</text>
<text x="18.4" y="46.7">SCL</text>
<text x="18.4" y="43.1">LED_SHTDNPD2</text>
<text x="80.6" y="44.9">J2</text>
<text x="80.6" y="43.1">J2</text>
<text x="18.4" y="50.2">LED2</text>
<text x="18.4" y="48.4">ACC_INT</text>
<text x="233.5" y="75.1">3.3k = ~350mA charge</text>
<text x="46.8" y="87.5" transform="rotate(-90 46.8 87.5)">J1</text>
<text x="48.6" y="87.5" transform="rotate(-90 48.6 87.5)">J1</text>
<text x="50.4" y="87.5" transform="rotate(-90 50.4 87.5)">J1</text>
<text x="52.1" y="87.5" transform="rotate(-90 52.1 87.5)">J1</text>
<text x="53.9" y="94.7" transform="rotate(-90 53.9 94.7)">VIB_LEFT</text>
<text x="55.7" y="94.7" transform="rotate(-90 55.7 94.7)">VIB_RIGHT</text>
<text x="57.5" y="92.9" transform="rotate(-90 57.5 92.9)">ESP_PD</text>
<text x="43.2" y="101.8" transform="rotate(-90 43.2 101.8)">LIPO_CHRG</text>
<text x="45" y="101.8" transform="rotate(-90 45 101.8)">LIPO_STBY</text>
<text x="151.7" y="142.7">ESP_G1</text>
<text x="180.1" y="140.9">ESP_TX</text>
<text x="180.1" y="142.7">ESP_PD</text>
<text x="142.8" y="146.2">ESP_RX</text>
<text x="151.7" y="144.4">ESP_G0</text>
<text x="171.2" y="144.4">ESP_RST</text>
</g>
<g font-size="1.8" fill="#800000">
<text x="255.3" y="138.5">VIBRATION</text>
<text x="255.3" y="140.3">MOTOR</text>
<text x="255.3" y="163.4">VIBRATION</text>
<text x="255.3" y="165.2">MOTOR</text>
</g>
<g font-size="1.7" fill="#800000">
<text x="176.6" y="84">U5</text>
<text x="176.6" y="107.1">LSM303D</text>
</g>
<g font-size="1.6" fill="#008000">
<text x="41.4" y="155.9">VS</text>
<text x="41.6" y="152.4">XV0</text>
<text x="42.3" y="150.7">V</text>
<text x="42.7" y="154.1">V0</text>
<text x="43.4" y="150.7">G</text>
<text x="43.6" y="155.9">S</text>
<text x="41.2" y="157.6">VD</text>
<text x="42.6" y="159.4">D7</text>
<text x="42.6" y="161.1">D6</text>
<text x="43.5" y="157.6">D</text>
<text x="41.3" y="164.6">RE</text>
<text x="42.4" y="166.3">C</text>
<text x="42.7" y="162.8">A0</text>
<text x="43.6" y="166.3">S 10</text>
<text x="43.6" y="164.6">S</text>
</g>
<g font-size="1.5" fill="#505050">
<text x="55.8" y="22.3">P40-P0.24</text>
<text x="66.2" y="21.5">P40</text>
<text x="66.2" y="23.3">P41</text>
<text x="55.8" y="24.1">P41-P0.23</text>
<text x="36.2" y="32.2">P1</text>
<text x="41.3" y="33">P1-GND</text>
<text x="54.7" y="34.7">P37-SWDIO</text>
<text x="55.8" y="33">P38-P0.22</text>
<text x="56.4" y="31.2">P39-GND</text>
<text x="66.2" y="35.7">P36</text>
<text x="66.2" y="34">P37</text>
<text x="66.2" y="32.2">P38</text>
<text x="66.2" y="30.4">P39</text>
<text x="90.6" y="32.2">1</text>
<text x="90.6" y="34">2</text>
<text x="90.6" y="35.7">3</text>
<text x="185.2" y="30.4">+</text>
<text x="185.6" y="32.2">-</text>
<text x="250" y="34.7">VCC</text>
<text x="255" y="34">P$1</text>
<text x="255" y="35.7">P$2</text>
<text x="36.2" y="39.3">P2</text>
<text x="36.2" y="41.1">P3</text>
<text x="41.3" y="40.1">P2-P0.25</text>
<text x="41.3" y="41.9">P3-P0.26</text>
<text x="51.3" y="38.3">P35-P0.21/NRST</text>
<text x="53.3" y="36.5">P36-SWDCLK</text>
<text x="55.8" y="41.9">P33-P0.19</text>
<text x="55.8" y="40.1">P34-P0.20</text>
<text x="66.2" y="41.1">P33</text>
<text x="66.2" y="39.3">P34</text>
<text x="66.2" y="37.5">P35</text>
<text x="90.6" y="37.5">4</text>
<text x="241.2" y="38.4">P$6</text>
<text x="241.2" y="36.6">P$7</text>
<text x="245.8" y="39.2">GND</text>
<text x="245.8" y="37.4">GND</text>
<text x="249.8" y="41.9">GND</text>
<text x="250.8" y="36.5">DM</text>
<text x="251.1" y="38.3">DP</text>
<text x="251.7" y="40.1">ID</text>
<text x="255" y="37.5">P$3</text>
<text x="255" y="39.3">P$4</text>
<text x="255" y="41.1">P$5</text>
<text x="36.2" y="42.9">P4</text>
<text x="36.2" y="44.6">P5</text>
<text x="36.2" y="46.4">P6</text>
<text x="41.3" y="43.6">P4-P0.27</text>
<text x="41.3" y="45.4">P5-P0.28/AIN4</text>
<text x="41.3" y="47.2">P6-P0.29/AIN5</text>
<text x="55.8" y="47.2">P30-P0.16</text>
<text x="55.8" y="45.4">P31-P0.17</text>
<text x="55.8" y="43.6">P32-P0.18</text>
<text x="66.2" y="46.4">P30</text>
<text x="66.2" y="44.6">P31</text>
<text x="66.2" y="42.9">P32</text>
<text x="35.4" y="53.5">P10</text>
<text x="36.2" y="48.2">P7</text>
<text x="36.2" y="50">P8</text>
<text x="36.2" y="51.7">P9</text>
<text x="41.3" y="49">P7-P0.30/AIN6</text>
<text x="41.3" y="50.7">P8-P0.31/AIN7</text>
<text x="41.3" y="52.5">P9-DEC4</text>
<text x="55.8" y="52.5">P27-P0.13</text>
<text x="55.8" y="50.7">P28-P0.14</text>
<text x="55.8" y="49">P29-P0.15</text>
<text x="66.2" y="53.5">P26</text>
<text x="66.2" y="51.7">P27</text>
<text x="66.2" y="50">P28</text>
<text x="66.2" y="48.2">P29</text>
<text x="193.3" y="50">3</text>
<text x="196" y="50.7">VIN</text>
<text x="202" y="52.1" transform="rotate(-90 202 52.1)">VSS</text>
<text x="202.8" y="50.7">VOUT</text>
<text x="208.8" y="50">2</text>
<text x="249.1" y="52.5">VBUS</text>
<text x="35.4" y="55.3">P11</text>
<text x="41.3" y="54.3">P10-DCC</text>
<text x="41.3" y="56.1">P11-VDD</text>
<text x="55.8" y="56.1">P25-P0.11</text>
<text x="55.8" y="54.3">P26-P0.12</text>
<text x="66.2" y="55.3">P25</text>
<text x="119.5" y="59.6">VDD</text>
<text x="130" y="59.6">OUT1</text>
<text x="201.2" y="54.8" transform="rotate(-90 201.2 54.8)">1</text>
<text x="249.8" y="59.6">GND</text>
<text x="250.8" y="54.3">DM</text>
<text x="251.1" y="56.1">DP</text>
<text x="251.7" y="57.9">ID</text>
<text x="130" y="61.4">OUT2</text>
<text x="130" y="63.2">OUT3</text>
<text x="130" y="65">OUT4</text>
<text x="247.7" y="63.2">SHIELD</text>
<text x="42" y="71.7" transform="rotate(-90 42 71.7)">P12-GND</text>
<text x="43.8" y="71.7" transform="rotate(-90 43.8 71.7)">P13-P0.00/XL1</text>
<text x="45.6" y="71.7" transform="rotate(-90 45.6 71.7)">P14-P0.01/XL2</text>
<text x="47.3" y="71.7" transform="rotate(-90 47.3 71.7)">P15-P0.02/AIN0</text>
<text x="49.1" y="71.7" transform="rotate(-90 49.1 71.7)">P16-P0.03/AIN1</text>
<text x="50.9" y="71.7" transform="rotate(-90 50.9 71.7)">P17-P0.04/AIN2</text>
<text x="52.7" y="71.7" transform="rotate(-90 52.7 71.7)">P18-P0.05/AIN3</text>
<text x="54.4" y="71.7" transform="rotate(-90 54.4 71.7)">P19-P0.06</text>
<text x="56.2" y="71.7" transform="rotate(-90 56.2 71.7)">P20-P0.07</text>
<text x="58" y="71.7" transform="rotate(-90 58 71.7)">P21-P0.08</text>
<text x="59.8" y="71.7" transform="rotate(-90 59.8 71.7)">P22-P0.09/NFC1</text>
<text x="61.6" y="71.7" transform="rotate(-90 61.6 71.7)">P23-P0.10/NFC2</text>
<text x="63.3" y="71.7" transform="rotate(-90 63.3 71.7)">P24-GND</text>
<text x="119.5" y="66.7">SDA</text>
<text x="119.5" y="68.5">SCL</text>
<text x="130" y="66.7">OUT5</text>
<text x="130" y="68.5">OUT6</text>
<text x="130" y="70.3">OUT7</text>
<text x="41.2" y="77.6" transform="rotate(-90 41.2 77.6)">P12</text>
<text x="43" y="77.6" transform="rotate(-90 43 77.6)">P13</text>
<text x="44.8" y="77.6" transform="rotate(-90 44.8 77.6)">P14</text>
<text x="46.5" y="77.6" transform="rotate(-90 46.5 77.6)">P15</text>
<text x="48.3" y="77.6" transform="rotate(-90 48.3 77.6)">P16</text>
<text x="50.1" y="77.6" transform="rotate(-90 50.1 77.6)">P17</text>
<text x="51.9" y="77.6" transform="rotate(-90 51.9 77.6)">P18</text>
<text x="53.7" y="77.6" transform="rotate(-90 53.7 77.6)">P19</text>
<text x="55.4" y="77.6" transform="rotate(-90 55.4 77.6)">P20</text>
<text x="57.2" y="77.6" transform="rotate(-90 57.2 77.6)">P21</text>
<text x="59" y="77.6" transform="rotate(-90 59 77.6)">P22</text>
<text x="60.8" y="77.6" transform="rotate(-90 60.8 77.6)">P23</text>
<text x="62.5" y="77.6" transform="rotate(-90 62.5 77.6)">P24</text>
<text x="119.5" y="75.6">SDB</text>
<text x="129.2" y="75.6">OUT10</text>
<text x="129.2" y="77.4">OUT11</text>
<text x="130" y="72.1">OUT8</text>
<text x="130" y="73.8">OUT9</text>
<text x="119.5" y="82.7">R_EXT</text>
<text x="129.2" y="79.2">OUT12</text>
<text x="129.2" y="81">OUT13</text>
<text x="129.2" y="82.7">OUT14</text>
<text x="231" y="78.4">4</text>
<text x="231" y="82">8</text>
<text x="235.1" y="79.2">VCC</text>
<text x="235.1" y="82.7">CE</text>
<text x="243.4" y="82.7">PROG</text>
<text x="245" y="79.2">BAT</text>
<text x="251.1" y="78.4">5</text>
<text x="251.1" y="82">2</text>
<text x="119.5" y="89.9">GND</text>
<text x="129.2" y="84.5">OUT15</text>
<text x="129.2" y="86.3">OUT16</text>
<text x="129.2" y="88.1">OUT17</text>
<text x="129.2" y="89.8">OUT18</text>
<text x="178.2" y="88.1">SETC</text>
<text x="178.2" y="89.9">SETP</text>
<text x="187.1" y="89.8">VDD_IO</text>
<text x="189.5" y="88.1">VDD</text>
<text x="231" y="85.5">7</text>
<text x="231" y="89.1">6</text>
<text x="235.1" y="86.3">CHRG</text>
<text x="235.1" y="89.9">STDBY</text>
<text x="243.7" y="86.3">TEMP</text>
<text x="244.5" y="89.8">GND</text>
<text x="251.1" y="85.5">1</text>
<text x="251.1" y="89.1">3*2</text>
<text x="178.2" y="93.4">SCL/SPC</text>
<text x="178.2" y="95.2">SDA/SDI</text>
<text x="190.6" y="95.2">CS</text>
<text x="190.8" y="93.4">C1</text>
<text x="178.2" y="97">SDO</text>
<text x="178.2" y="100.5">INT1</text>
<text x="178.2" y="102.3">INT2</text>
<text x="189.4" y="102.3">GND</text>
<text x="116" y="109.4">VCC</text>
<text x="120.4" y="111.2">G</text>
<text x="120.5" y="109.4">R</text>
<text x="120.6" y="113">B</text>
<text x="44.3" y="119.3">1</text>
<text x="76.3" y="119.3">1</text>
<text x="116" y="118.3">VCC</text>
<text x="120.5" y="118.3">R</text>
<text x="44.3" y="121.1">2</text>
<text x="44.3" y="122.8">3</text>
<text x="44.3" y="124.6">4</text>
<text x="76.3" y="121.1">2</text>
<text x="76.3" y="122.8">3</text>
<text x="76.3" y="124.6">4</text>
<text x="120.4" y="120.1">G</text>
<text x="120.6" y="121.8">B</text>
<text x="44.3" y="126.4">5</text>
<text x="44.3" y="128.2">6</text>
<text x="76.3" y="126.4">5</text>
<text x="76.3" y="128.2">6</text>
<text x="116" y="127.2">VCC</text>
<text x="120.4" y="129">G</text>
<text x="120.5" y="127.2">R</text>
<text x="120.6" y="130.7">B</text>
<text x="246.8" y="128.2">MOTOR1</text>
<text x="248.7" y="131.7">MT1*4</text>
<text x="256.4" y="129">MOTOR1</text>
<text x="116" y="136.1">VCC</text>
<text x="120.4" y="137.8">G</text>
<text x="120.5" y="136.1">R</text>
<text x="246.8" y="135.3">MOTOR2</text>
<text x="256.4" y="136.1">MOTOR2</text>
<text x="256.4" y="132.5">MOUNTS</text>
<text x="120.6" y="139.6">B</text>
<text x="161.7" y="140.6">1</text>
<text x="161.7" y="142.4">3</text>
<text x="167.5" y="140.6">2</text>
<text x="167.5" y="142.4">4</text>
<text x="50.2" y="149.5">1</text>
<text x="116" y="145">VCC</text>
<text x="120.4" y="146.7">G</text>
<text x="120.5" y="145">R</text>
<text x="120.6" y="148.5">B</text>
<text x="161.7" y="144.2">5</text>
<text x="161.7" y="146">7</text>
<text x="167.5" y="144.2">6</text>
<text x="167.5" y="146">8</text>
<text x="222.5" y="149.5" transform="rotate(-90 222.5 149.5)">P$2</text>
<text x="46.1" y="150.3">1</text>
<text x="46.1" y="152.1">2</text>
<text x="46.1" y="153.8">3</text>
<text x="46.1" y="155.6">4</text>
<text x="50.2" y="151.3">2</text>
<text x="50.2" y="153.1">3</text>
<text x="50.2" y="154.8">4</text>
<text x="116" y="153.9">VCC</text>
<text x="120.4" y="155.6">G</text>
<text x="120.5" y="153.8">R</text>
<text x="246.8" y="153.1">MOTOR1</text>
<text x="256.4" y="153.9">MOTOR1</text>
<text x="46.1" y="157.4">5</text>
<text x="46.1" y="159.2">6</text>
<text x="46.1" y="161">7</text>
<text x="50.2" y="156.6">5</text>
<text x="50.2" y="158.4">6</text>
<text x="50.2" y="160.2">7</text>
<text x="50.2" y="162">8</text>
<text x="120.6" y="157.4">B</text>
<text x="222.5" y="159.8" transform="rotate(-90 222.5 159.8)">P$1</text>
<text x="246.8" y="160.2">MOTOR2</text>
<text x="248.7" y="156.6">MT1*4</text>
<text x="256.4" y="161">MOTOR2</text>
<text x="256.4" y="157.4">MOUNTS</text>
<text x="46.1" y="162.7">8</text>
<text x="46.1" y="164.5">9</text>
<text x="50.2" y="163.7">9</text>
<text x="50.2" y="165.5">10</text>
<text x="116" y="162.7">VCC</text>
<text x="120.4" y="164.5">G</text>
<text x="120.5" y="162.7">R</text>
<text x="120.6" y="166.3">B</text>
<text x="44.8" y="169.8">MT</text>
<text x="50.2" y="169.1">MT1*2</text>
<text x="116" y="171.6">VCC</text>
<text x="120.4" y="173.4">G</text>
<text x="120.5" y="171.6">R</text>
<text x="120.6" y="175.2">B</text>
</g>
<g font-size="1.2" fill="#800000">
<text x="41.5" y="27.1">MDBT42Q</text>
<text x="247.7" y="58.6" transform="rotate(-90 247.7 58.6)">USB</text>
</g>
<g font-size="1.2" fill="#505050">
<text x="189.5" y="29.8">J5</text>
<text x="187" y="34.2">PHR-2</text>
<text x="187.7" y="32.9">-</text>
<text x="187.7" y="31.1">+</text>
<text x="245" y="33.3">U$1</text>
<text x="249.5" y="33.3">USB_VERT_GCT_USB3140</text>
<text x="195.2" y="47.5">U2</text>
<text x="199.7" y="47.5">MCP1703T-33</text>
<text x="207.7" y="47.5">02E/CB</text>
</g>
<g font-size=".4" fill="#800080">
<text x="242.5" y="131.4" transform="rotate(-90 242.5 131.4)">SpiceOrder 1</text>
<text x="242.5" y="134.9" transform="rotate(-90 242.5 134.9)">SpiceOrder 2</text>
<text x="242.5" y="159.8" transform="rotate(-90 242.5 159.8)">SpiceOrder 1</text>
<text x="242.5" y="156.3" transform="rotate(-90 242.5 156.3)">SpiceOrder 2</text>
</g>
</svg>
